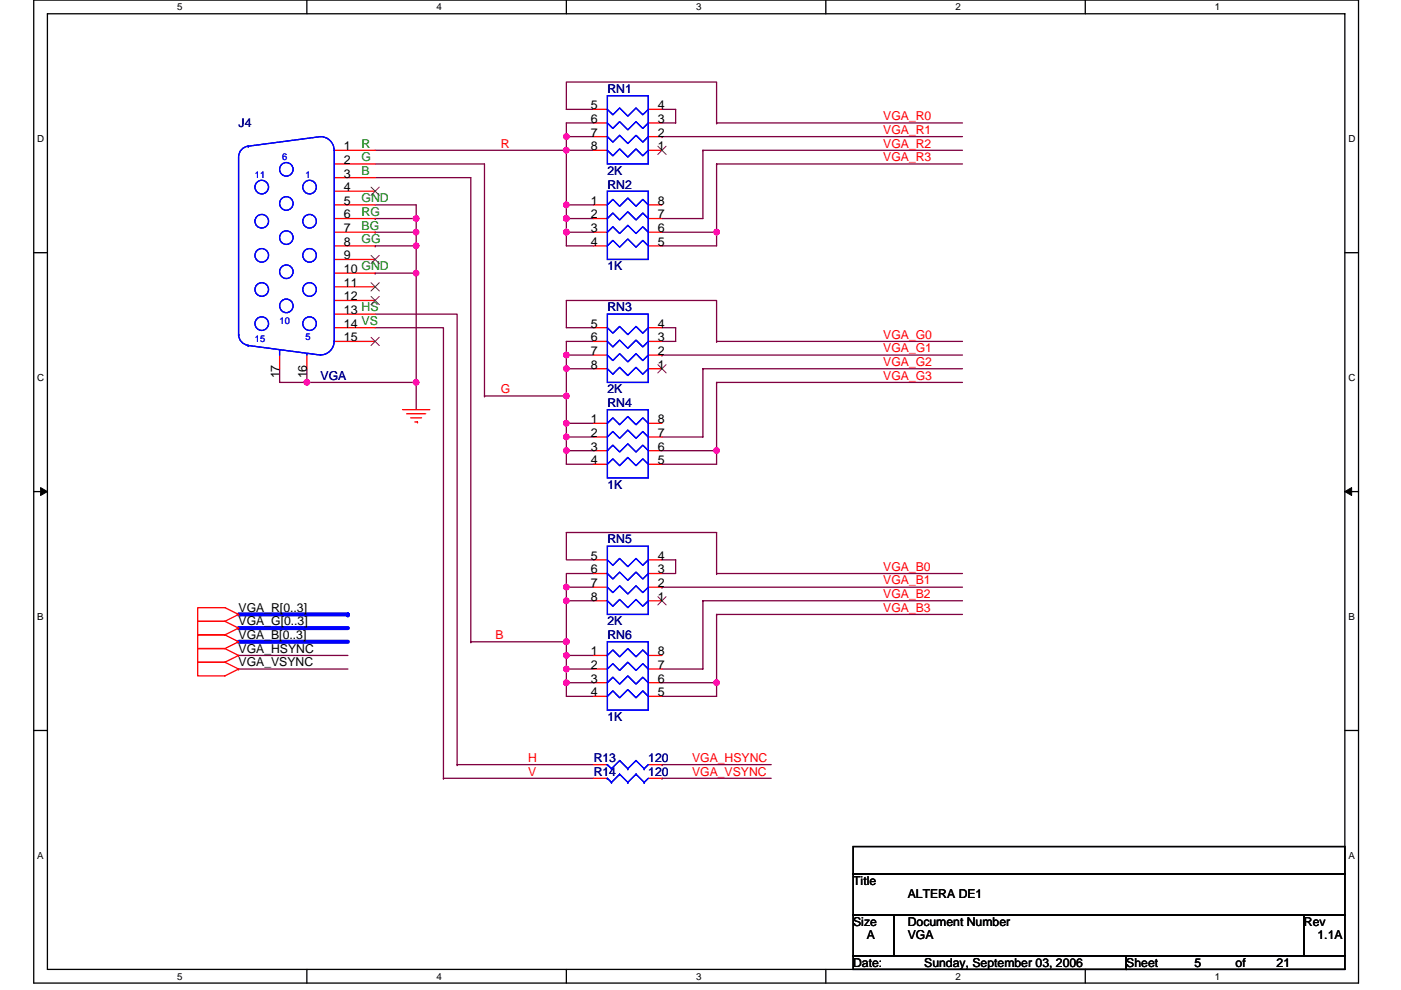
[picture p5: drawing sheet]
<svg xmlns="http://www.w3.org/2000/svg" width="297mm" height="210mm" viewBox="0 0 297 210" stroke-linecap="round" stroke-linejoin="round" font-family="sans-serif">
<path d="M7.2 0h280.8v208.5h-280.8zM10.1 2.9h275v202.7h-275z" fill="none" stroke="#000" stroke-width=".28"/>
<g fill="#fff">
<path d="M37.5 .3h1.2v2.3h-1.2z"/>
<path d="M37.5 205.9h1.2v2.3h-1.2z"/>
</g>
<path d="M65.1 0v2.9M65.1 205.6v2.9" fill="none" stroke="#000" stroke-width=".28"/>
<g fill="#fff">
<path d="M92.6 .3h1.1v2.3h-1.1z"/>
<path d="M92.6 205.9h1.1v2.3h-1.1z"/>
</g>
<path d="M120.1 0v2.9M120.1 205.6v2.9" fill="none" stroke="#000" stroke-width=".28"/>
<g fill="#fff">
<path d="M147.6 .3h1.1v2.3h-1.1z"/>
<path d="M147.6 205.9h1.1v2.3h-1.1z"/>
</g>
<path d="M175.1 0v2.9M175.1 205.6v2.9" fill="none" stroke="#000" stroke-width=".28"/>
<g fill="#fff">
<path d="M202.6 .3h1.1v2.3h-1.1z"/>
<path d="M202.6 205.9h1.1v2.3h-1.1z"/>
</g>
<path d="M230.1 0v2.9M230.1 205.6v2.9" fill="none" stroke="#000" stroke-width=".28"/>
<g fill="#fff">
<path d="M257.6 .3h1.2v2.3h-1.2z"/>
<path d="M257.6 205.9h1.2v2.3h-1.2z"/>
<path d="M7.9 28.3h1.5v2.3h-1.5z"/>
<path d="M285.9 28.3h1.5v2.3h-1.5z"/>
<path d="M7.9 78.9h1.5v2.3h-1.5z"/>
<path d="M285.9 78.9h1.5v2.3h-1.5z"/>
</g>
<path d="M7.2 53.6h2.9M285.1 53.6h2.9" fill="none" stroke="#000" stroke-width=".28"/>
<g fill="#fff">
<path d="M7.9 129.6h1.4v2.3h-1.4z"/>
<path d="M285.9 129.6h1.3v2.3h-1.3z"/>
</g>
<path d="M7.2 104.3h2.9M285.1 104.3h2.9" fill="none" stroke="#000" stroke-width=".28"/>
<path d="M8.6 103.4l1.5 .9-1.5 .8zM285.1 104.3l1.5-.9v1.7z" fill="#000" stroke="#000" stroke-width=".21"/>
<g fill="#fff">
<path d="M7.9 180.3h1.4v2.3h-1.4z"/>
<path d="M285.9 180.3h1.4v2.3h-1.4z"/>
</g>
<path d="M7.2 154.9h2.9M285.1 154.9h2.9M180.9 179.6h104.2v5.7h-104.2zM180.9 185.3h104.2v8.7h-104.2zM180.9 194h8.7v8.7h-8.7zM189.6 194h86.9v8.7h-86.9zM276.5 194h8.6v8.7h-8.6zM180.9 202.7h57.9v2.9h-57.9zM238.8 202.7h46.3v2.9h-46.3z" fill="none" stroke="#000" stroke-width=".28"/>
<g fill="none" stroke="#800040" stroke-width=".28">
<path d="M79.5 34.8h23.2v49.2M79.5 37.7h20.3v98.4M79.5 31.9h46.4M120.1 31.9v11.6M120.1 31.9h.1M120.1 29h.1M120.1 29h5.8M120.1 29v2.9M125.9 26.1h-5.8v2.9M125.9 23.2h-5.8v-5.8h31.8v8.7M140.4 29h.1M140.4 23.2h2.9v2.9h-2.9"/>
<path d="M140.4 29h63.7M149 31.9v14.5h-8.6M149 31.9h.1M149 31.9h55.1M151.9 34.8h.1M151.9 34.8v14.5M151.9 26.1h.1M151.9 34.8h52.2M151.9 26.1h52.2M79.5 57.9h.1M79.5 43.5h8.7v2.9M79.5 46.4h.1"/>
<path d="M79.5 49.3h.1M79.5 52.2h.1M79.5 49.3h8.7M79.5 46.4h8.7M79.5 57.9h8.7M79.5 52.2h8.7M88.2 46.4v2.9M88.2 49.3v2.9M88.2 52.2v5.7M88.2 57.9v23.2M120.1 49.3v2.9h5.8M120.1 46.4h.1"/>
<path d="M120.1 49.3h.1M120.1 43.5h.1M120.1 43.5h5.8M120.1 43.5v5.8M120.1 49.3h5.8M120.1 46.4h5.8M140.4 49.3h11.5M151.9 49.3h.1M151.9 49.3v2.9h-11.5M59.3 78.2v2.9h5.8v-2.9M79.5 66.6h17.4v95.6M79.5 69.5h14.5v95.6"/>
<path d="M120.1 75.3h.1M120.1 75.3v2.9M120.1 78.2v20.3h5.8M120.1 78.2h5.8M120.1 78.2h.1M120.1 75.3h5.8M125.9 69.5h-5.8v-5.8h31.8v8.7M125.9 72.4h-5.8v2.9M140.4 75.3h.1M140.4 69.5h2.9v2.9h-2.9M140.4 75.3h63.7M149 78.2h.1"/>
<path d="M149 78.2v14.5h-8.6M149 78.2h55.1M151.9 72.4h.1M151.9 72.4h52.2M65.1 81.1h.1M65.1 81.1h23.1M88.2 81.1h.1M88.2 81.1v5.8M102.7 84h.1M102.7 84h17.4M120.1 89.8h5.8M120.1 89.8h.1"/>
<path d="M120.1 92.7h5.8M120.1 95.6h.1M120.1 95.6h5.8M120.1 84h.1M120.1 92.7h.1M140.4 95.6h11.5M151.9 81.1h.1M151.9 95.6h.1M151.9 95.6v2.9h-11.5M151.9 81.1v14.5M151.9 81.1h52.2M125.9 118.7h-5.8v-5.8h31.8v8.7"/>
<path d="M140.4 118.7h2.9v2.9h-2.9M50.6 139h23.2M99.8 136.1h.1M99.8 136.1h20.3M120.1 124.5h.1M120.1 127.4v20.3h5.8M120.1 127.4h.1M120.1 139h5.8M120.1 127.4h5.8M120.1 139h.1M120.1 136.1h.1M120.1 124.5v2.9"/>
<path d="M120.1 124.5h5.8M125.9 121.6h-5.8v2.9M140.4 124.5h.1M140.4 124.5h63.7M149 127.4h.1M149 127.4v14.5h-8.6M149 127.4h55.1M151.9 130.3h.1M151.9 121.6h.1M151.9 130.3v14.5M151.9 130.3h52.2M151.9 121.6h52.2"/>
<path d="M50.6 141.9h23.2M120.1 144.8h5.8M120.1 141.9h5.8M120.1 144.8h.1M120.1 141.9h.1M140.4 144.8h11.5M151.9 144.8h.1M151.9 144.8v2.9h-11.5M94 165.1h.1M94 165.1h31.9M96.9 162.2h.1M96.9 162.2h29"/>
<path d="M140.4 165.1h.1M140.4 162.2h.1M140.4 165.1h23.1M140.4 162.2h23.1"/>
</g>
<g fill="#f0f" stroke="#f0f" stroke-width=".28">
<circle cx="120.1" cy="75.3" r=".57"/>
<circle cx="120.1" cy="78.2" r=".57"/>
<circle cx="120.1" cy="89.8" r=".57"/>
<circle cx="120.1" cy="95.6" r=".57"/>
<circle cx="151.9" cy="95.6" r=".57"/>
<circle cx="120.1" cy="84" r=".57"/>
<circle cx="120.1" cy="92.7" r=".57"/>
<circle cx="120.1" cy="124.5" r=".57"/>
<circle cx="120.1" cy="127.4" r=".57"/>
<circle cx="120.1" cy="139" r=".57"/>
<circle cx="120.1" cy="144.8" r=".57"/>
<circle cx="151.9" cy="144.8" r=".57"/>
<circle cx="120.1" cy="136.1" r=".57"/>
<circle cx="120.1" cy="141.9" r=".57"/>
<circle cx="120.1" cy="49.2" r=".57"/>
<circle cx="151.9" cy="49.2" r=".57"/>
<circle cx="120.1" cy="46.3" r=".57"/>
<circle cx="120.1" cy="43.5" r=".57"/>
<circle cx="88.2" cy="57.9" r=".57"/>
<circle cx="88.2" cy="46.3" r=".57"/>
<circle cx="88.2" cy="49.2" r=".57"/>
<circle cx="88.2" cy="52.1" r=".57"/>
<circle cx="88.2" cy="81.1" r=".57"/>
<circle cx="65.1" cy="81.1" r=".57"/>
<circle cx="120.1" cy="31.9" r=".57"/>
<circle cx="120.1" cy="29" r=".57"/>
</g>
<path d="M50.6 133.2h23.2M50.6 136.1h23.2M50.6 130.3h23.2M73.8 130.3h.1" fill="none" stroke="#00f" stroke-width=".87"/>
<g fill="none" stroke="#f00" stroke-width=".28">
<path d="M70.9 31.9h8.6M70.9 37.7h8.6M70.9 34.8h8.6M125.9 31.9h2.9M125.9 29h2.9M125.9 26.1h2.9M125.9 23.2h2.9M137.5 31.9h2.9M137.5 29h2.9M137.5 26.1h2.9M137.5 23.2h2.9M70.9 43.5h8.6"/>
<path d="M70.9 46.4h8.6M70.9 49.3h8.6M70.9 52.2h8.6M70.9 55h8.6M70.9 40.6h8.6M70.9 57.9h8.6M125.9 43.5h2.9M125.9 46.4h2.9M125.9 49.3h2.9M125.9 52.2h2.9M137.5 43.5h2.9M137.5 46.4h2.9"/>
<path d="M137.5 49.3h2.9M137.5 52.2h2.9M59.3 75.3v2.9M65.1 75.3v2.9M70.9 72.4h8.6M70.9 69.5h8.6M70.9 60.8h8.6M70.9 63.7h8.6M70.9 66.6h8.6M125.9 78.2h2.9M125.9 75.3h2.9M125.9 72.4h2.9"/>
<path d="M125.9 69.5h2.9M137.5 78.2h2.9M137.5 75.3h2.9M137.5 72.4h2.9M137.5 69.5h2.9M85.3 86.9h5.8M86.2 87.8h4.1M87.1 88.6h2.3M87.9 89.5h.6M88.5 89.5h.1M125.9 89.8h2.9M125.9 92.7h2.9"/>
<path d="M125.9 95.6h2.9M125.9 98.5h2.9M137.5 89.8h2.9M137.5 92.7h2.9M137.5 95.6h2.9M137.5 98.5h2.9M125.9 118.7h2.9M137.5 118.7h2.9M47.7 131.8h-5.8v2.9h5.8M47.7 134.7h-5.8v2.9h5.8M47.7 137.6h-5.8v2.9h5.8M47.7 131.8l2.9 1.4"/>
<path d="M47.7 134.7l2.9 1.4M47.7 137.6l2.9 1.4M50.6 133.2h.1M50.6 136.1h.1M50.6 139h.1M50.6 130.3l-2.9-1.4h-5.8v2.9h5.8M50.6 130.3h.1M50.6 133.2l-2.9 1.5M50.6 136.1l-2.9 1.5M50.6 139l-2.9 1.5M50.6 130.3l-2.9 1.5M125.9 127.4h2.9"/>
<path d="M125.9 124.5h2.9M125.9 121.6h2.9M125.9 139h2.9M137.5 127.4h2.9M137.5 124.5h2.9M137.5 121.6h2.9M137.5 139h2.9M47.7 140.5h-5.8v2.9h5.8l2.9-1.5M47.7 140.5l2.9 1.4M50.6 141.9h.1M125.9 141.9h2.9M125.9 144.8h2.9"/>
<path d="M125.9 147.7h2.9M137.5 141.9h2.9M137.5 144.8h2.9M137.5 147.7h2.9M125.9 165.1h2.9M125.9 162.2h2.9M137.5 165.1h2.9M137.5 162.2h2.9"/>
</g>
<g fill="none" stroke="#00f" stroke-width=".28">
<path d="M50.6 33.3v37.7M52.6 31a2.31 2.31 0 0 0-2 2.3M52.6 31l15.3-2a2.93 2.93 0 0 1 3 2.9l-.1 40.5a2.92 2.92 0 0 1-2.9 2.9M52.6 31h.1M128.8 20.3h8.7v14.5h-8.7zM128.8 31.9l1.1 1.1 1.5-1.4 1.7 1.7 1.7-1.7 1.5 1.4 1.2-1.1M128.8 29l1.1 1.1 1.5-1.4 1.7 1.7 1.7-1.7 1.5 1.4 1.2-1.1M128.8 26.1l1.1 1.1 1.5-1.4 1.7 1.7 1.7-1.7 1.5 1.4 1.2-1.1M128.8 23.2l1.1 1.1 1.5-1.4 1.7 1.7 1.7-1.7 1.5 1.4 1.2-1.1M128.8 40.6h8.7v14.4h-8.7zM128.8 43.5l1.1-1.2 1.5 1.5 1.7-1.8 1.7 1.8 1.5-1.5 1.2 1.2M128.8 46.4l1.1-1.2 1.5 1.5 1.7-1.8 1.7 1.8 1.5-1.5 1.2 1.2"/>
<path d="M128.8 49.3l1.1-1.2 1.5 1.4 1.7-1.7 1.7 1.7 1.5-1.4 1.2 1.2M128.8 52.2l1.1-1.2 1.5 1.4 1.7-1.7 1.7 1.7 1.5-1.4 1.2 1.2M50.6 71a2.31 2.31 0 0 0 2 2.2M50.6 71h.1M52.6 73.3h.1M52.6 73.3l15.4 2M59.3 74.1v1.2M65.1 75v.3M128.8 66.6h8.7v14.5h-8.7zM128.8 78.2l1.1 1.2 1.5-1.5 1.7 1.8 1.7-1.8 1.5 1.5 1.2-1.2M128.8 75.3l1.1 1.2 1.5-1.5 1.7 1.8 1.7-1.8 1.5 1.5 1.2-1.2M128.8 72.4l1.1 1.2 1.5-1.5 1.7 1.8 1.7-1.8 1.5 1.5 1.2-1.2"/>
<path d="M128.8 69.5l1.1 1.2 1.5-1.5 1.7 1.8 1.7-1.8 1.5 1.5 1.2-1.2M128.8 86.9h8.7v14.5h-8.7zM128.8 89.8l1.1-1.2 1.5 1.5 1.7-1.8 1.7 1.8 1.5-1.5 1.2 1.2M128.8 92.7l1.1-1.2 1.5 1.5 1.7-1.8 1.7 1.8 1.5-1.5 1.2 1.2M128.8 95.6l1.1-1.2 1.5 1.5 1.7-1.8 1.7 1.8 1.5-1.5 1.2 1.2M128.8 98.5l1.1-1.2 1.5 1.5 1.7-1.8 1.7 1.8 1.5-1.5 1.2 1.2M128.8 115.8h8.7v14.5h-8.7zM128.8 118.7l1.1 1.2 1.5-1.5 1.7 1.8 1.7-1.8 1.5 1.5 1.2-1.2M128.8 136.1h8.7v14.5h-8.7zM128.8 127.4l1.1 1.2 1.5-1.5 1.7 1.8 1.7-1.8 1.5 1.5 1.2-1.2M128.8 124.5l1.1 1.2 1.5-1.5 1.7 1.8 1.7-1.8 1.5 1.5 1.2-1.2M128.8 121.6l1.1 1.2 1.5-1.5 1.7 1.8 1.7-1.8 1.5 1.5 1.2-1.2"/>
<path d="M128.8 139l1.1-1.1 1.5 1.4 1.7-1.7 1.7 1.7 1.5-1.4 1.2 1.1M128.8 141.9l1.1-1.1 1.5 1.4 1.7-1.7 1.7 1.7 1.5-1.4 1.2 1.1M128.8 144.8l1.1-1.2 1.5 1.5 1.7-1.7 1.7 1.7 1.5-1.5 1.2 1.2M128.8 147.7l1.1-1.2 1.5 1.5 1.7-1.7 1.7 1.7 1.5-1.5 1.2 1.2M128.8 165.1h.1M128.8 162.2h.1M128.8 165.1l.8 .8M128.8 162.2l.8 .8M129.6 165.9h.1M129.6 163h.1M131.4 164.2h.1M131.4 161.3h.1"/>
<path d="M131.4 164.2l1.7 1.7M131.4 164.2l-1.8 1.7M131.4 161.3l1.7 1.7M131.4 161.3l-1.8 1.7M133.1 165.9h.1M133.1 163h.1M134.8 164.2h.1M134.8 161.3h.1M134.8 164.2l1.8 1.7M134.8 164.2l-1.7 1.7M134.8 161.3l1.8 1.7M134.8 161.3l-1.7 1.7"/>
<path d="M136.6 165.9h.1M136.6 163h.1M137.5 165.1l-.9 .8M137.5 162.2l-.9 .8"/>
<circle cx="55.5" cy="39.7" r="1.44"/>
<circle cx="60.7" cy="35.9" r="1.44"/>
<circle cx="65.6" cy="39.7" r="1.44"/>
<circle cx="55.5" cy="46.9" r="1.44"/>
<circle cx="55.5" cy="54.2" r="1.44"/>
<circle cx="60.7" cy="57.6" r="1.44"/>
<circle cx="60.7" cy="50.4" r="1.44"/>
<circle cx="60.7" cy="43.2" r="1.44"/>
<circle cx="65.6" cy="46.9" r="1.44"/>
<circle cx="65.6" cy="54.2" r="1.44"/>
<circle cx="55.5" cy="68.6" r="1.44"/>
<circle cx="55.5" cy="61.4" r="1.44"/>
<circle cx="60.7" cy="64.9" r="1.44"/>
<circle cx="65.6" cy="68.6" r="1.44"/>
<circle cx="65.6" cy="61.4" r="1.44"/>
</g>
<g fill="none" stroke="#804000" stroke-width=".21">
<path d="M78.7 39.7l1.7 1.7M80.4 39.7l-1.7 1.7M139.5 31l1.7 1.8M141.2 31l-1.7 1.8M78.7 54.2l1.7 1.7M78.7 60l1.7 1.7M80.4 54.2l-1.7 1.7M80.4 60l-1.7 1.7M78.7 62.9l1.7 1.7M78.7 71.5l1.7 1.8M80.4 62.9l-1.7 1.7M80.4 71.5l-1.7 1.8"/>
<path d="M139.5 77.3l1.7 1.8M141.2 77.3l-1.7 1.8M139.5 126.6l1.7 1.7M141.2 126.6l-1.7 1.7"/>
</g>
<g font-size="2.6">
<text x="125.3" y="23.2">5</text>
<text x="139.5" y="23.2">4</text>
<text x="125.3" y="26.1">6</text>
<text x="125.3" y="29">7</text>
<text x="139.5" y="29">2</text>
<text x="139.5" y="26.1">3</text>
<text x="72.9" y="34.8">2</text>
<text x="72.9" y="31.9">1</text>
<text x="125.3" y="31.9">8</text>
<text x="139.5" y="31.9">1</text>
<text x="72.9" y="40.5">4</text>
<text x="72.9" y="37.7">3</text>
<text x="72.9" y="43.4">5</text>
<text x="72.9" y="46.3">6</text>
<text x="125.3" y="43.4">1</text>
<text x="125.3" y="46.3">2</text>
<text x="139.5" y="46.3">7</text>
<text x="139.5" y="43.4">8</text>
<text x="72.9" y="52.1">8</text>
<text x="72.9" y="49.2">7</text>
<text x="125.3" y="49.2">3</text>
<text x="125.3" y="52.1">4</text>
<text x="139.5" y="52.1">5</text>
<text x="139.5" y="49.2">6</text>
<text x="72.9" y="55">9</text>
<text x="72.9" y="57.9">10 GND</text>
<text x="72.9" y="60.8">11</text>
<text x="72.9" y="63.7">12</text>
<text x="72.9" y="66.6">13 HS</text>
<text x="72.9" y="69.5">14 VS</text>
<text x="125.3" y="69.5">5</text>
<text x="139.5" y="69.5">4</text>
<text x="72.9" y="72.4">15</text>
<text x="125.3" y="72.4">6</text>
<text x="125.3" y="75.3">7</text>
<text x="139.5" y="75.3">2</text>
<text x="139.5" y="72.4">3</text>
<text x="59.3" y="80.3" transform="rotate(-90 59.3 80.3)">17</text>
<text x="65" y="80.3" transform="rotate(-90 65 80.3)">16</text>
<text x="125.3" y="78.2">8</text>
<text x="139.5" y="78.2">1</text>
<text x="125.3" y="89.8">1</text>
<text x="139.5" y="89.8">8</text>
<text x="125.3" y="92.7">2</text>
<text x="125.3" y="95.6">3</text>
<text x="139.5" y="95.6">6</text>
<text x="139.5" y="92.7">7</text>
<text x="125.3" y="98.4">4</text>
<text x="139.5" y="98.4">5</text>
<text x="125.3" y="118.7">5</text>
<text x="139.5" y="118.7">4</text>
<text x="125.3" y="121.6">6</text>
<text x="125.3" y="124.5">7</text>
<text x="139.5" y="124.5">2</text>
<text x="139.5" y="121.6">3</text>
<text x="50.6" y="129.8">VGA_R[0..3]</text>
<text x="125.3" y="127.4">8</text>
<text x="139.5" y="127.4">1</text>
<text x="50.6" y="132.7">VGA_G[0..3]</text>
<text x="50.6" y="135.6">VGA_B[0..3]</text>
<text x="50.6" y="138.5">VGA_HSYNC</text>
<text x="50.6" y="141.4">VGA_VSYNC</text>
<text x="125.3" y="139">1</text>
<text x="125.3" y="141.9">2</text>
<text x="139.5" y="141.9">7</text>
<text x="139.5" y="139">8</text>
<text x="125.3" y="144.8">3</text>
<text x="125.3" y="147.7">4</text>
<text x="139.5" y="147.7">5</text>
<text x="139.5" y="144.8">6</text>
<text x="180.9" y="187.7">Title</text>
<text x="192.5" y="190.6">ALTERA DE1</text>
<text x="180.9" y="196.4">Size</text>
<text x="192.5" y="196.4">Document Number</text>
<text x="276.5" y="196.4">Rev</text>
<text x="183.8" y="199.3">A</text>
<text x="192.5" y="199.3">VGA</text>
<text x="279.3" y="199.3">1.1A</text>
<text x="180.9" y="205">Date:</text>
<text x="196" y="205">Sunday, September 03, 2006</text>
<text x="238.8" y="205">Sheet</text>
<text x="253.3" y="205">5</text>
<text x="262" y="205">of</text>
<text x="270.7" y="205">21</text>
</g>
<g font-size="2.6" fill="#000080">
<text x="128.8" y="19.7">RN1</text>
<text x="50.6" y="27">J4</text>
<text x="128.8" y="40">RN2</text>
<text x="128.8" y="37.1">2K</text>
<text x="128.8" y="57.4">1K</text>
<text x="128.8" y="66.1">RN3</text>
<text x="68" y="80.5">VGA</text>
<text x="128.8" y="83.4">2K</text>
<text x="128.8" y="86.3">RN4</text>
<text x="128.8" y="103.7">1K</text>
<text x="128.8" y="115.3">RN5</text>
<text x="128.8" y="132.7">2K</text>
<text x="128.8" y="135.6">RN6</text>
<text x="128.8" y="152.9">1K</text>
<text x="125.9" y="161.6">R13</text>
<text x="137.5" y="161.6">120</text>
<text x="125.9" y="164.5">R14</text>
<text x="137.5" y="164.5">120</text>
</g>
<g font-size="2.6" fill="#f00">
<text x="187.3" y="25.5">VGA_R0</text>
<text x="187.3" y="28.4">VGA_R1</text>
<text x="106.2" y="31.3">R</text>
<text x="187.3" y="34.2">VGA_R3</text>
<text x="187.3" y="31.3">VGA_R2</text>
<text x="187.3" y="71.8">VGA_G0</text>
<text x="187.3" y="77.6">VGA_G2</text>
<text x="187.3" y="74.7">VGA_G1</text>
<text x="106.2" y="83.4">G</text>
<text x="187.3" y="80.5">VGA_G3</text>
<text x="187.3" y="121.1">VGA_B0</text>
<text x="187.3" y="124">VGA_B1</text>
<text x="187.3" y="126.9">VGA_B2</text>
<text x="187.3" y="129.8">VGA_B3</text>
<text x="105" y="135.6">B</text>
<text x="112" y="161.6">H</text>
<text x="146.7" y="161.6">VGA_HSYNC</text>
<text x="112" y="164.5">V</text>
<text x="146.7" y="164.5">VGA_VSYNC</text>
</g>
<g font-size="2.6" fill="#008000">
<text x="76.6" y="31.3">R</text>
<text x="76.6" y="34.2">G</text>
<text x="76.6" y="37.1">B</text>
<text x="76.6" y="45.8">RG</text>
<text x="76.6" y="42.9">GND</text>
<text x="76.6" y="48.7">BG</text>
<text x="76.6" y="51.6">GG</text>
</g>
<g font-size="2.1">
<text x="37.5" y="2.2">5</text>
<text x="92.6" y="2.2">4</text>
<text x="147.6" y="2.2">3</text>
<text x="202.6" y="2.2">2</text>
<text x="257.6" y="2.2">1</text>
<text x="7.9" y="30.1">D</text>
<text x="285.9" y="30.1">D</text>
<text x="7.9" y="80.8">C</text>
<text x="285.9" y="80.8">C</text>
<text x="7.9" y="131.4">B</text>
<text x="285.9" y="131.4">B</text>
<text x="7.9" y="182.1">A</text>
<text x="285.9" y="182.1">A</text>
<text x="37.5" y="207.8">5</text>
<text x="92.6" y="207.8">4</text>
<text x="147.6" y="207.8">3</text>
<text x="202.6" y="207.8">2</text>
<text x="257.6" y="207.8">1</text>
</g>
<g font-size="2" fill="#00f">
<text x="59.9" y="34">6</text>
<text x="54.1" y="37.7">11</text>
<text x="64.8" y="37.7">1</text>
<text x="59.3" y="68.7">10</text>
<text x="54.1" y="72.5">15</text>
<text x="64.8" y="72.2">5</text>
</g>
</svg>
